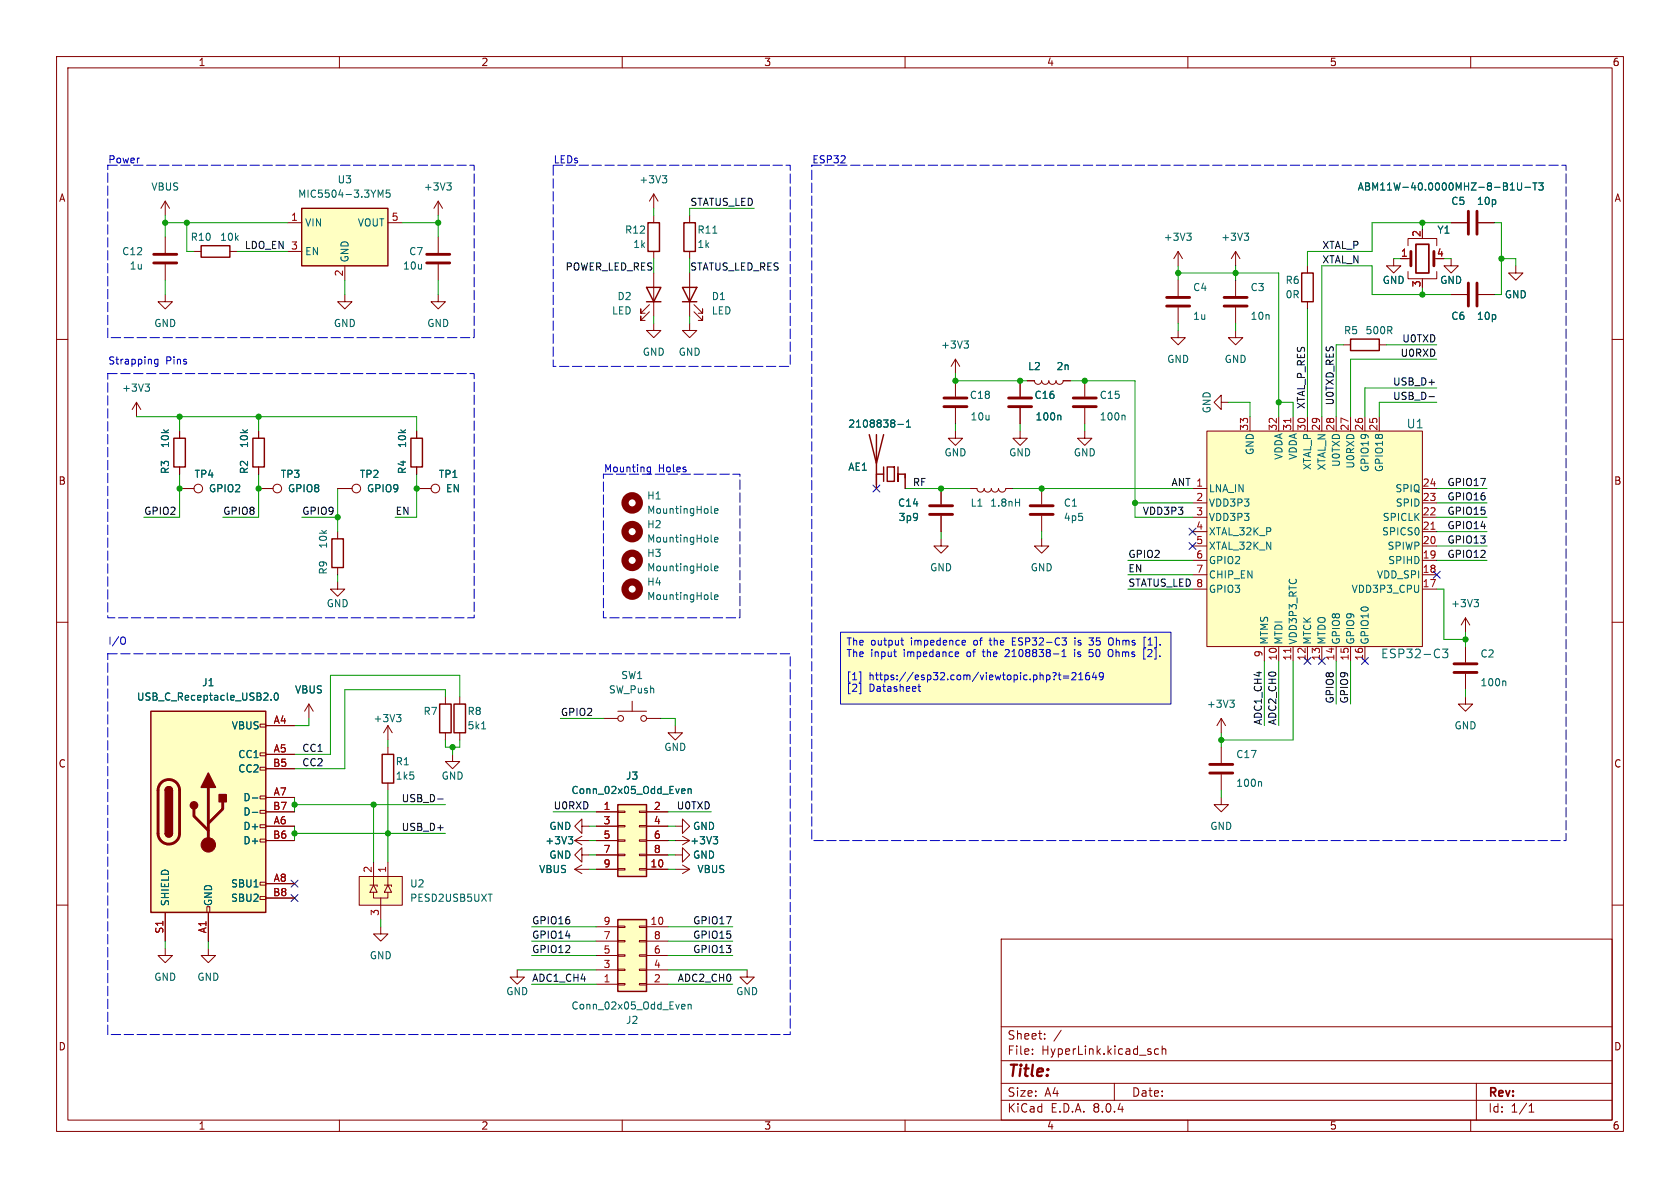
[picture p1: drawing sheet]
<svg xmlns="http://www.w3.org/2000/svg" width="297mm" height="210mm" viewBox="0 0 297 210" stroke-linecap="round" stroke-linejoin="round" font-family="sans-serif">
<g fill="none" stroke="#840000" stroke-width=".18">
<path d="M10 10h277v190h-277zM12 12h273v186h-273zM60 10v2M110 10v2M160 10v2M210 10v2M260 10v2M10 60h2M285 60h2M10 110h2M285 110h2M10 160h2"/>
<path d="M285 160h2M177 166h108v32h-108zM60 198v2M110 198v2M160 198v2M177 194.5h108M177 191.5h108M177 187.5h108M177 181.5h108M182.5 186.3v.1M182.5 185.5v.1M184.7 183.6v.1"/>
<path d="M184.7 182.8v.1M187.6 182.1l-1.3 2M197 191.5v3M204.8 185.5l-.4-.1-.3 .3v.4l.1 .2h.6M205.5 185.5l.2-.1 .3 .1 .1 .9M205.5 184.9v1.5M210 198v2M260 198v2M261 191.5v6.5M270.3 196.6h.9M270.3 195.5l.4-.4v1.5"/>
</g>
<path d="M148.6 111.8h58.4v12.7h-58.4z" fill="#ffffc2"/>
<g fill="none" stroke="#840000" stroke-width=".18">
<path d="M115.6 34.3l.7 1.3M115.6 34.3v2.5M115.6 34.3l-.8 1.3M208.3 58.4v1.3h1.2l-1.2 1.3-1.3-1.3h1.3M208.3 44.5v2.5M208.3 49.5v2.8M208.3 54.4v2.8M208.3 44.5l.7 1.2M208.3 44.5l-.8 1.2M218.4 58.4v1.3h1.3l-1.3 1.3-1.2-1.3h1.2M218.4 44.5l.8 1.2M218.4 44.5v2.5"/>
<path d="M218.4 44.5l-.7 1.2M246.4 45.7v1.3h-1.3l1.3 1.3 1.2-1.3h-1.2M256.5 45.7v1.3h-1.2l1.2 1.3 1.3-1.3h-1.3M256.5 52.1h2.8M261.4 52.1h2.8M215.9 71.1v-1.2l-1.3 1.2 1.3 1.3v-1.3h1.3M237.5 61h1.3M243.8 61h1.3M81.3 123.2v1.3M81.3 129.5v1.3M106.7 127h2.5M109.2 125.7h5.1"/>
<path d="M111.8 124v1.7M114.3 127h2.5M215.9 127v2.5M215.9 132.1v2.8M215.9 136.9v2.8M215.9 127l.8 1.3M215.9 127l-.8 1.3M101.6 153.7l1.3 .7M101.6 153.7h2.5M101.6 148.6h2.5M101.6 148.6l1.3 .8M102.9 151.1v-1.2l-1.3 1.2 1.3 1.3v-1.3h1.2"/>
<path d="M102.9 152.9l-1.3 .8M102.9 147.8l-1.3 .8M119.4 151.1h1.2v1.3l1.3-1.3-1.3-1.2v1.2M119.4 153.7h2.5M119.4 148.6h2.5M120.6 152.9l1.3 .8M120.6 147.8l1.3 .8M121.9 153.7l-1.3 .7M121.9 148.6l-1.3 .8M215.9 141v1.2h1.3l-1.3 1.3-1.3-1.3h1.3"/>
<circle cx="109.7" cy="127" r=".51"/>
<circle cx="113.8" cy="127" r=".51"/>
</g>
<path d="M206.2 54.1h4.1M206.2 52.6h4.1M259.6 50v4.1M261.1 50v4.1M213.9 136.7h4M213.9 135.1h4" fill="none" stroke="#840000" stroke-width=".51"/>
<path d="M238.8 59.9h5v2.1h-5zM80.3 124.5h2v5h-2z" fill="none" stroke="#840000" stroke-width=".25"/>
<g fill="none" stroke="#006464" stroke-width=".18">
<path d="M117.1 31.1h.8l-.5 .4M117.6 31.5l.3 .3v.3l-.3 .2M209.8 41.2h.8l-.4 .5M210.3 41.7l.3 .2v.3l-.3 .3M220 41.2h.7l-.4 .5M220.5 41.7l.2 .2v.3l-.2 .3M85.1 128.8h.8M217.4 123.8h.8l-.4 .5M218 124.3l.2 .2v.3l-.2 .2M222.8 138.2l.2 .1v.7M100.5 147.9h.7l-.4 .5M101 148.4l.2 .2v.3l-.2 .3"/>
<path d="M126.1 147.9h.8l-.5 .5M126.6 148.4l.3 .2v.3l-.3 .3"/>
</g>
<path d="M213.4 76.2h38.1v38.1h-38.1z" fill="#ffffc2"/>
<g fill="none" stroke="#840000" stroke-width=".18">
<path d="M213.4 76.2h38.1v38.1h-38.1zM221 73.7v2.5M226.1 73.7v2.5M228.6 73.7v2.5M231.1 73.7v2.5M233.7 73.7v2.5M236.2 73.7v2.5M238.8 73.7v2.5M241.3 73.7v2.5M243.8 73.7v2.5M210.8 86.4h2.6M210.8 99.1h2.6"/>
<path d="M210.8 88.9h2.6M210.8 96.5h2.6M210.8 94h2.6M210.8 91.4h2.6M251.5 86.4h2.5M251.5 99.1h2.5M251.5 88.9h2.5M251.5 96.5h2.5M251.5 94h2.5M251.5 91.4h2.5M210.8 104.1h2.6M210.8 101.6h2.6"/>
<path d="M223.5 114.3v2.5M226.1 114.3v2.5M228.6 114.3v2.5M231.1 114.3v2.5M233.7 114.3v2.5M236.2 114.3v2.5M238.8 114.3v2.5M241.3 114.3v2.5M251.5 104.1h2.5M251.5 101.6h2.5M259.1 109.2v2.6M259.1 114.3v2.8"/>
<path d="M259.1 119.1v2.8M259.1 109.2l.7 1.3M259.1 109.2l-.8 1.3M259.1 123.2v1.3h1.2l-1.2 1.2-1.3-1.2h1.3"/>
</g>
<path d="M228.2 74v.7M253 93.6h.7M228.2 114.6v.7" fill="none" stroke="#a90000" stroke-width=".18"/>
<path d="M255 114.7h1l-.5 .6 .4 .2v.6l-.2 .2h-.5l-.2-.2M260.6 106h.8l-.4 .5M261.1 106.5l.3 .2v.3l-.3 .3M266 120.4l.2 .2v.6" fill="none" stroke="#006464" stroke-width=".18"/>
<path d="M257 118.9h4.1M257 117.3h4.1" fill="none" stroke="#840000" stroke-width=".51"/>
<path d="M26.7 125.7h20.3v35.6h-20.3z" fill="#ffffc2"/>
<g fill="none" stroke="#840000" stroke-width=".18">
<path d="M256.5 39.4h2.8M261.4 39.4h2.8M121.9 57.2v1.2h1.3l-1.3 1.3-1.3-1.3h1.3M46 135.6h1v.5h-1zM46 133.1h1v.5h-1zM46 128h1v.5h-1zM47 128.3h5.1M47 133.4h5.1M47 135.9h5.1M54.6 124.5l-.8 1.2M54.6 124.5v2.5M54.6 124.5l.8 1.2"/>
<path d="M46 158.5h1v.5h-1zM46 156h1v.5h-1zM46 148.3h1v.5h-1zM46 145.8h1v.5h-1zM46 143.3h1v.5h-1zM46 140.7h1v.5h-1zM47 146.1h5.1M47 141h5.1M47 156.2h5.1M47 148.6h5.1M47 143.5h5.1M47 158.8h5.1"/>
<path d="M29.2 161.3v5.1M36.6 160.3h.5v1h-.5zM36.8 161.3v5.1M91.4 171.5v1.2h1.3l-1.3 1.3-1.2-1.3h1.2M132.1 171.5v1.2h-1.3l1.3 1.3 1.2-1.3h-1.2"/>
</g>
<path d="M26.7 125.7h20.3v35.6h-20.3zM29.2 139.7a.64 .64 0 0 1 .6-.6 .64 .64 0 0 1 .7 .6M29.2 147.3a.64 .64 0 0 0 .6 .7 .64 .64 0 0 0 .7-.7" fill="none" stroke="#840000" stroke-width=".25"/>
<path d="M259.6 37.3v4.1M261.1 37.3v4.1M28.5 138.4a1.9 1.9 0 0 1 2.1-.5 1.9 1.9 0 0 1 1.1 1.8v7.6a1.91 1.91 0 0 1-1.9 1.9 1.91 1.91 0 0 1-1.9-1.9v-7.7l.2-.7zM36.8 139.2v10.2M34.3 143v1.3l2.5 2.5M39.4 141.7v1.3l-2.6 2.5" fill="none" stroke="#840000" stroke-width=".51"/>
<g fill="#840000" stroke="#840000" stroke-width=".25">
<path d="M29.2 147.3h1.3a.64 .64 0 0 1-.7 .7 .64 .64 0 0 1-.6-.7z"/>
<path d="M29.2 139.7h1.3v7.6h-1.3z"/>
<path d="M29.4 139.3a.64 .64 0 0 1 .7-.2 .64 .64 0 0 1 .4 .6h-1.3z"/>
<path d="M36.8 136.7l1.3 2.5h-2.5z"/>
<path d="M38.7 140.5h1.3v1.2h-1.3z"/>
<circle cx="34.3" cy="142.4" r=".63"/>
</g>
<circle cx="36.8" cy="149.4" r="1.27" fill="#840000" stroke="#840000" stroke-width=".18"/>
<path d="M47.9 123.6v.2M48.6 122.6l.2-.1a.68 .68 0 0 1 .4 .6 .68 .68 0 0 1-.4 .7l-.2-.2-.1-.3zM44.6 141.1h1M44.6 143.6h1" fill="none" stroke="#006464" stroke-width=".18"/>
<path d="M109.2 162.6h5.1v12.7h-5.1z" fill="#ffffc2"/>
<g fill="none" stroke="#840000" stroke-width=".18">
<path d="M68.6 128.3l-.8 1.2M68.6 128.3v2.5M68.6 132.1v1.3M68.6 138.4v1.3M68.6 128.3l.7 1.2M78.7 123.2v1.3M78.7 129.5v1.3M29.2 167.6v1.3h1.3l-1.3 1.3-1.3-1.3h1.3M36.8 167.6v1.3h1.3l-1.3 1.3-1.2-1.3h1.2M67.3 163.8v1.3h1.3l-1.3 1.3-1.3-1.3h1.3M105.4 174h3.8M105.4 163.8h3.8"/>
<path d="M105.4 171.5h3.8M105.4 168.9h3.8M105.4 166.4h3.8M109.2 163.7h1.3v.3h-1.3zM109.2 166.2h1.3v.3h-1.3zM109.2 168.8h1.3v.2h-1.3zM109.2 171.3h1.3v.3h-1.3zM109.2 173.9h1.3v.2h-1.3zM113 163.7h1.3v.3h-1.3zM113 166.2h1.3v.3h-1.3zM113 168.8h1.3v.2h-1.3zM113 171.3h1.3v.3h-1.3z"/>
<path d="M113 173.9h1.3v.2h-1.3zM114.3 174h3.8M114.3 163.8h3.8M114.3 171.5h3.8M114.3 168.9h3.8M114.3 166.4h3.8"/>
</g>
<path d="M67.6 133.4h2v5h-2zM77.7 124.5h2.1v5h-2.1zM109.2 162.6h5.1v12.7h-5.1z" fill="none" stroke="#840000" stroke-width=".25"/>
<path d="M70.1 126.3h.8l-.4 .5M70.6 126.8l.3 .2v.3l-.3 .3M120.7 177.5l.3 .1 .1 .2-.6 .2M121 178.3l-.3 .1M121.6 177.7l.2-.2 .3 .1 .1 .8M121.6 177.5v.9" fill="none" stroke="#006464" stroke-width=".18"/>
<path d="M63.5 154.9h7.6v5.1h-7.6z" fill="#ffffc2"/>
<g fill="none" stroke="#840000" stroke-width=".18">
<path d="M114.8 55.1l-1.5 1.5v-.7v.7h.7M114.8 53.8l-1.5 1.6v-.8v.8h.7M115.6 57.2v1.2h-1.3l1.3 1.3 1.2-1.3h-1.2M115.6 48.3v7.6M121.9 48.3v7.6M122.7 55.1l1.5 1.5v-.7v.7h-.8M122.7 53.8l1.5 1.6v-.8v.8h-.8M168.9 63.5l-.8 1.3M168.9 63.5v2.5M168.9 63.5l.8 1.3M80 133.4v1.2h1.3l-1.3 1.3-1.3-1.3h1.3M63.5 154.9h7.6v5.1h-7.6z"/>
<path d="M65.4 156.5h1.3v.2M66 156.5l.7 1.2h-1.3zM66 157.7v1.1h2.6v-1.1M66 152.4v4.1M67.3 158.8v3.8M67.9 156.5h1.3v.2M68.6 156.5l.6 1.2h-1.3zM68.6 152.4v4.1M102.9 146.1v-1.3l-1.3 1.3 1.3 1.2v-1.2h1.2"/>
</g>
<path d="M170.4 60.3h.8l-.4 .5M171 60.8l.2 .2v.3l-.2 .2M86.3 158.1h.7" fill="none" stroke="#006464" stroke-width=".18"/>
<path d="M114.3 50.8h2.5l-1.2 2.5zM114.3 53.3h2.5M120.6 50.8h2.6l-1.3 2.5zM120.6 53.3h2.6" fill="none" stroke="#840000" stroke-width=".25"/>
<path d="M109.2 142.2h5.1v12.7h-5.1z" fill="#ffffc2"/>
<g fill="none" stroke="#840000" stroke-width=".18">
<path d="M29.2 35.6l-.8 1.2M29.2 35.6v2.5M29.2 35.6l.8 1.2M77.5 35.6l-.8 1.2M77.5 35.6v2.5M77.5 35.6l.7 1.2M119.4 128.3v1.2h1.2l-1.2 1.3-1.3-1.3h1.3M105.4 143.5h3.8M105.4 153.7h3.8M105.4 146.1h3.8M105.4 148.6h3.8M105.4 151.1h3.8"/>
<path d="M109.2 153.5h1.3v.3h-1.3zM109.2 151h1.3v.3h-1.3zM109.2 148.5h1.3v.2h-1.3zM109.2 145.9h1.3v.3h-1.3zM109.2 143.4h1.3v.2h-1.3zM113 153.5h1.3v.3h-1.3zM113 151h1.3v.3h-1.3zM113 148.5h1.3v.2h-1.3zM113 145.9h1.3v.3h-1.3zM113 143.4h1.3v.2h-1.3zM114.3 143.5h3.8M114.3 153.7h3.8"/>
<path d="M114.3 146.1h3.8M114.3 148.6h3.8M114.3 151.1h3.8M119.4 146.1h1.2v-1.3l1.3 1.3-1.3 1.2v-1.2"/>
</g>
<path d="M109.2 142.2h5.1v12.7h-5.1z" fill="none" stroke="#840000" stroke-width=".25"/>
<path d="M79 32.3h.8l-.5 .5M79.5 32.8l.3 .3v.3l-.3 .2M120.7 139.4l.3 .1 .1 .2-.6 .2M121.6 139.6l.2-.2 .3 .1 .1 .8M121.6 139.4v.9M121 140.2l-.3 .1" fill="none" stroke="#006464" stroke-width=".18"/>
<path d="M53.3 36.8h15.3v10.2h-15.3z" fill="#ffffc2"/>
<g fill="none" stroke="#840000" stroke-width=".25">
<path d="M53.3 36.8h15.3v10.2h-15.3zM114.6 39.4h2v5.1h-2zM120.9 39.4h2v5.1h-2zM35.6 43.4h5v2.1h-5zM230.1 48.3h2.1v5h-2.1zM30.7 77.5h2.1v5.1h-2.1zM44.7 77.5h2v5.1h-2zM72.6 77.5h2.1v5.1h-2.1zM153.7 76.8l1.2 5.1 1.3-5.1M154.9 76.8v8.9M58.7 95.3h2v5h-2zM154.9 83.8h1.3"/>
<path d="M156.2 82.6v2.5M156.8 82.6h1.3v2.5h-1.3zM158.7 82.6v2.5v-1.3h1.3v.7"/>
</g>
<g fill="none" stroke="#840000" stroke-width=".18">
<path d="M50.8 39.4h2.5M68.6 39.4h2.5M115.6 38.1v1.3M121.9 38.1v1.3M256.5 39.4h2.8M261.4 39.4h2.8M29.2 52.1v1.2h1.3l-1.3 1.3-1.3-1.3h1.3M29.2 41.9v2.8M29.2 46.7v2.8M34.3 44.5h1.3M40.6 44.5h1.3M50.8 44.5h2.5"/>
<path d="M61 52.1v1.2h1.2l-1.2 1.3-1.3-1.3h1.3M61 47v2.5M77.5 52.1v1.2h1.2l-1.2 1.3-1.3-1.3h1.3M77.5 41.9v2.8M77.5 46.7v2.8M115.6 44.5v1.2M121.9 44.5v1.2M218.4 49.5v2.8M218.4 54.4v2.8M231.1 47v1.3M231.1 53.3v1.3M247.6 45.7h1.8"/>
<path d="M248.9 48v1.3h5.1v-1.3M248.9 43.4v-1.2h5.1v1.2M251.5 49.3v.2M256.5 52.1h2.8M261.4 52.1h2.8M268 47v1.3h-1.3l1.3 1.2 1.2-1.2h-1.2M24.1 71.1l.8 1.3M24.1 71.1v2.6M24.1 71.1l-.7 1.3M31.7 76.2v1.3M45.7 76.2v1.3M73.7 76.2v1.3"/>
<path d="M168.9 76.2v1.3h-1.3l1.3 1.2 1.3-1.2h-1.3M168.9 67.3v2.8M168.9 72.1v2.8M180.3 76.2v1.3h-1.2l1.2 1.2 1.3-1.2h-1.3M180.3 67.3v2.8M180.3 72.1v2.8M181.6 67.3h1.3a.64 .64 0 0 0 .6 .6 .64 .64 0 0 0 .6-.6 .64 .64 0 0 0 .7 .6 .64 .64 0 0 0 .6-.6 .64 .64 0 0 0 .7 .6 .64 .64 0 0 0 .6-.6 .64 .64 0 0 0 .6 .6 .64 .64 0 0 0 .7-.6h1.2M191.8 76.2v1.3h1.2l-1.2 1.2-1.3-1.2h1.3M191.8 67.3v2.8M191.8 72.1v2.8M31.7 86.4h2.6M31.7 82.6v1.2"/>
<path d="M45.7 86.4h2.6M45.7 82.6v1.2M59.7 86.4h2.5M59.7 94v1.3M73.7 86.4h2.5M73.7 82.6v1.2M154.9 83.8v2.6M160 83.8v2.6M166.4 95.3v1.2h-1.3l1.3 1.3 1.2-1.3h-1.2M166.4 86.4v2.8M166.4 91.2v2.8M171.4 86.4h1.3a.64 .64 0 0 0 .7 .6 .64 .64 0 0 0 .6-.6 .64 .64 0 0 0 .6 .6 .64 .64 0 0 0 .7-.6 .64 .64 0 0 0 .6 .6 .64 .64 0 0 0 .6-.6 .64 .64 0 0 0 .7 .6 .64 .64 0 0 0 .6-.6h1.3"/>
<path d="M184.1 95.3v1.2h1.3l-1.3 1.3-1.2-1.3h1.2M184.1 86.4v2.8M184.1 91.2v2.8M59.7 102.9v1.2h1.3l-1.3 1.3-1.3-1.3h1.3M59.7 100.3v1.3M47 128.3h5.1M47 133.4h5.1M47 135.9h5.1M47 146.1h5.1M47 141h5.1M47 156.2h5.1M47 148.6h5.1"/>
<path d="M47 143.5h5.1M47 158.8h5.1M105.4 146.1h3.8M105.4 148.6h3.8M105.4 143.5h3.8M105.4 153.7h3.8M105.4 151.1h3.8M114.3 146.1h3.8M114.3 148.6h3.8M114.3 143.5h3.8M114.3 153.7h3.8M114.3 151.1h3.8"/>
<path d="M29.2 161.3v5.1M36.8 161.3v5.1"/>
<circle cx="35.1" cy="86.4" r=".76"/>
<circle cx="49" cy="86.4" r=".76"/>
<circle cx="63" cy="86.4" r=".76"/>
<circle cx="77" cy="86.4" r=".76"/>
</g>
<g fill="none" stroke="#006464" stroke-width=".18">
<path d="M66.9 33.6l.4 .9 .4-.9v1.3M68.9 33.6h-.6l-.1 .6 .2-.1h.5l.1 .2-.1 .4-.2 .2-.5-.2M267 33.6h.7M267 32.7l.4-.4v1.3M268.3 32.3v1.1l.2 .2 .4-.1 .1-.1v-1.1M269.6 33.1h1M271 32.3h.7M271.4 32.3v1.3M272 32.3h.8l-.4 .5 .3 .1v.6l-.1 .1-.6-.1M126 41.2h.7M25.6 67.9h.8l-.4 .5M26.2 68.4l.2 .2v.3l-.2 .3"/>
<path d="M158.7 75h1M160.3 75.5h.7M160.3 74.6l.3-.4v1.3M187.4 73.4l.1 .2v.6M198.7 73.4l.2 .2v.6M125.7 90.6l.2 .1M125.7 95.6l.2 .2M126.3 90.3l.6-.1v-.2l-.4-.1-.2 .2 .1 .6h.5M126.3 95.4l.6-.1v-.3h-.4l-.2 .2 .1 .6h.5M179.5 88.8h.7M180.2 88.2v1.3M125.7 105.8l.2 .2"/>
<path d="M125.7 100.7l.2 .2M126.3 105.6l.6-.2v-.2l-.4-.1-.2 .2 .1 .6h.5M126.3 100.5l.6-.1v-.3h-.4l-.2 .1 .1 .6h.5M47.9 123.6v.2M48.6 122.6l.2-.1a.68 .68 0 0 1 .4 .6 .68 .68 0 0 1-.4 .7l-.2-.2-.1-.3zM120.7 139.4l.3 .1 .1 .2-.6 .2M121.6 139.6l.2-.2 .3 .1 .1 .8M121.6 139.4v.9M44.6 141.1h1M44.6 143.6h1M100.5 147.9h.7l-.4 .5M101 148.4l.2 .2v.3l-.2 .3"/>
<path d="M121 140.2l-.3 .1M126.1 147.9h.8l-.5 .5M126.6 148.4l.3 .2v.3l-.3 .3"/>
</g>
<g fill="none" stroke="#840000" stroke-width="1.3">
<circle cx="111.8" cy="94" r="1.27"/>
<circle cx="111.8" cy="88.9" r="1.27"/>
<circle cx="111.8" cy="99.1" r="1.27"/>
<circle cx="111.8" cy="104.1" r="1.27"/>
</g>
<g fill="none" stroke="#840000" stroke-width=".51">
<path d="M27.2 46.5h4M27.2 45h4M75.4 46.5h4.1M75.4 45h4.1M216.4 54.1h4.1M216.4 52.6h4.1M249.4 44.5v2.5M253.5 44.5v2.5M166.9 71.9h4M166.9 70.4h4M178.3 71.9h4.1M178.3 70.4h4.1"/>
<path d="M189.7 71.9h4.1M189.7 70.4h4.1M164.3 90.9h4.1M164.3 89.4h4.1M182.1 90.9h4.1M182.1 89.4h4.1"/>
</g>
<path d="M250.3 43.2h2.3v5.1h-2.3z" fill="none" stroke="#840000" stroke-width=".3"/>
<path d="M252.6 70.1h1M77.4 141.2h.9" fill="none" stroke="#0f0f0f" stroke-width=".18"/>
<g fill="none" stroke="#0000c2" stroke-width=".18">
<path d="M27.9 63.5v1l-.2 .3-.3-.1M27.9 63.6l-.3-.1-.3 .3 .1 .5h.5M114.5 83.3l.1 .1 .4-.1M115 82.6v1l-.2 .2h-.3M115 82.6h-.4l-.1 .1M21.9 112.6l.1 .1a.81 .81 0 0 1-.1 1.2M148.6 111.8h58.4v12.7h-58.4zM151.9 118.8h.3v1.8h-.3M158.2 116l.3 .1M159.3 113.2h.4M159.4 112.8v1.1l.3 .1M169.4 116l-.3 .1"/>
<path d="M169.5 115.4v.1l-.6 .2M170.3 113.2h.3l.1 .3-.6 .1M170.6 114h-.3M178.4 115.4l-.8 .7h.8M179 113.4h.4M179.6 112.8h-.6v1.2h.6M186.2 115.6h1M187.1 119.3h.5M187.3 118.9v1.1l.3 .2M187.7 112.8h.8l-.4 .4M187.7 116.1h.8M188 115l-.3 .2"/>
<path d="M188 119.5h1M188 119.9h1M188.1 114.8v1.3M188.5 113.4v.5M189.5 119l.5-.1 .2 .4-.8 .9h.8M190 114.8v.1M190 115.2v.9M190 112.8v.1M190 113.2v.8M190.7 119.3l.4-.4v1.3M192.5 112.8h.8l-.4 .4 .3 .1M192.5 118.9l-.3 .1a.85 .85 0 0 0 0 1.2l.4-.2v-.4l-.2-.2h-.4l-.1 .2"/>
<path d="M192.6 116h.5M192.6 114.8h.6M192.6 115.4h.5M192.6 114h.6M193.4 118.8l-.3 .9h.8M193.7 119.3v.9M195.1 119.4l-.3 .3h-.2l-.3-.3 .2-.4 .3-.1 .2 .1a.84 .84 0 0 1-.3 1.2h-.2M196.1 114.9l.4-.1 .2 .2M196.1 112.8h.4l.3 .1M196.7 115.9l-.2 .2-.4-.1M196.8 113.9l-.3 .1h-.4M202.2 116.5h.3"/>
<path d="M202.3 114.5h.3M202.3 112.6h.3M203 114h.7M203.1 114.8l-.2 .1M203.2 112.9l-.2 .2M203.6 115.4l-.7 .7h.7M151.9 120.8h.3v1.8h-.3M162.5 120.9v1.1l.3 .2M190.7 120.2h.7"/>
</g>
<path d="M19 29.2h64.8v30.5h-64.8zM97.8 29.2h41.9v35.6h-41.9zM143.5 29.2h133.4v119.4h-133.4zM19 66h64.8v43.2h-64.8zM106.7 83.8h24.1v25.4h-24.1zM19 115.6h120.7v67.3h-120.7z" fill="none" stroke="#0000c2" stroke-width=".18" stroke-dasharray="1.7 .6"/>
<g fill="none" stroke="#009600" stroke-width=".18">
<path d="M29.2 39.4h21.6M29.2 38.1v3.8M33 39.4v5.1h1.3M71.1 39.4h6.4M77.5 38.1v3.8M115.6 36.8v1.3M133.3 36.8h-11.4v1.3M251.5 39.4v1.2M256.5 39.4h-13.9v5.1h-11.5v2.5M264.2 39.4h1.2v12.7h-1.2M29.2 49.5v2.6M41.9 44.5h8.9"/>
<path d="M61 49.5v2.6M77.5 49.5v2.6M115.6 45.7v2.6M115.6 55.9v1.3M121.9 45.7v2.6M121.9 55.9v1.3M208.3 47v2.5M208.3 57.2v1.2M208.3 48.3h17.8v25.4M218.4 47v2.5M218.4 57.2v1.2M231.1 54.6v19.1"/>
<path d="M246.4 45.7h1.2M251.5 50.8v1.3M255.3 45.7h1.2M256.5 52.1h-13.9v-5.1h-8.9v26.7M265.4 45.7h2.6v1.3M24.1 73.7h49.6v2.5M31.7 73.7v2.5M45.7 73.7v2.5M168.9 66v1.3h12.7M168.9 74.9v1.3M180.3 74.9v1.3M189.2 67.3h11.5v24.1h10.1"/>
<path d="M191.8 74.9v1.3M217.2 71.1h3.8v2.6M226.1 71.1h2.5v2.6M237.5 61h-1.3v12.7M245.1 61h8.9M254 71.1h-10.2v2.6M254 63.5h-15.2v10.2M254 68.6h-12.7v5.1M31.7 83.8v7.6h-6.3M45.7 83.8v7.6h-6.3M53.3 91.4h6.4M59.7 86.4v7.6"/>
<path d="M73.7 83.8v7.6h-3.9M160 86.4h11.4M166.4 94v1.3M179.1 86.4h31.7M184.1 94v1.3M199.4 99.1h11.4M200.7 88.9h10.1M254 86.4h8.9M254 91.4h8.9M254 88.9h8.9M254 96.5h8.9M254 94h8.9"/>
<path d="M254 99.1h8.9M59.7 101.6v1.3M199.4 104.1h11.4M199.4 101.6h11.4M223.5 116.8v11.5M226.1 116.8v11.5M228.6 116.8v14h-12.7M236.2 116.8v7.7M238.8 116.8v7.7M254 104.1h1.3v8.9h3.8M259.1 111.8v2.5M54.6 127v1.3h-2.5"/>
<path d="M68.6 130.8v1.3M68.6 139.7v12.7M78.7 130.8v1.3h2.6v-1.3M78.7 123.2v-1.3h-17.7v14h-8.9M80 132.1v1.3M81.3 123.2v-3.8h-22.9v14h-6.3M99.1 127h7.6M116.8 127h2.6v1.3M215.9 129.5v2.6M215.9 139.7v1.3M259.1 121.9v1.3M52.1 141v2.5"/>
<path d="M52.1 146.1v2.5M52.1 142.2h26.6M52.1 147.3h26.6M66 142.2v10.2M97.8 143.5h7.6M104.1 151.1h1.3M104.1 153.7h1.3M104.1 146.1h1.3M104.1 148.6h1.3M118.1 151.1h1.3M118.1 153.7h1.3M118.1 146.1h1.3"/>
<path d="M118.1 148.6h1.3M118.1 143.5h7.6M29.2 166.4v1.2M36.8 166.4v1.2M67.3 162.6v1.2M91.4 171.5h14M94 163.8h11.4M94 174h11.4M94 168.9h11.4M94 166.4h11.4M118.1 163.8h11.4M118.1 171.5h14"/>
<path d="M118.1 174h11.4M118.1 168.9h11.4M118.1 166.4h11.4"/>
</g>
<g fill="none" stroke="#000084" stroke-width=".18">
<path d="M154.3 85.8l1.2 1.2M155.5 85.8l-1.2 1.2M210.2 95.9l1.2 1.2M210.2 93.4l1.2 1.2M211.4 95.9l-1.2 1.2M211.4 93.4l-1.2 1.2M230.5 116.2l1.2 1.2M231.7 116.2l-1.2 1.2M233.1 116.2l1.2 1.2M234.3 116.2l-1.2 1.2M240.7 116.2l1.2 1.2M241.9 116.2l-1.2 1.2"/>
<path d="M253.4 101l1.2 1.2M254.6 101l-1.2 1.2M51.5 155.6l1.2 1.2M51.5 158.1l1.2 1.3M52.7 155.6l-1.2 1.2M52.7 158.1l-1.2 1.3"/>
</g>
<g fill="#009600" stroke="#009600" stroke-width=".18">
<circle cx="31.7" cy="73.7" r=".46"/>
<circle cx="31.7" cy="86.4" r=".46"/>
<circle cx="45.7" cy="86.4" r=".46"/>
<circle cx="59.7" cy="91.4" r=".46"/>
<circle cx="29.2" cy="39.4" r=".46"/>
<circle cx="45.7" cy="73.7" r=".46"/>
<circle cx="66" cy="142.2" r=".46"/>
<circle cx="52.1" cy="142.2" r=".46"/>
<circle cx="52.1" cy="147.3" r=".46"/>
<circle cx="80" cy="132.1" r=".46"/>
<circle cx="68.6" cy="147.3" r=".46"/>
<circle cx="33" cy="39.4" r=".46"/>
<circle cx="73.7" cy="86.4" r=".46"/>
<circle cx="77.5" cy="39.4" r=".46"/>
<circle cx="208.3" cy="48.3" r=".46"/>
<circle cx="200.7" cy="88.9" r=".46"/>
<circle cx="226.1" cy="71.1" r=".46"/>
<circle cx="218.4" cy="48.3" r=".46"/>
<circle cx="215.9" cy="130.8" r=".46"/>
<circle cx="259.1" cy="113" r=".46"/>
<circle cx="265.4" cy="45.7" r=".46"/>
<circle cx="251.5" cy="39.4" r=".46"/>
<circle cx="251.5" cy="52.1" r=".46"/>
<circle cx="180.3" cy="67.3" r=".46"/>
<circle cx="191.8" cy="67.3" r=".46"/>
<circle cx="168.9" cy="67.3" r=".46"/>
<circle cx="184.1" cy="86.4" r=".46"/>
<circle cx="166.4" cy="86.4" r=".46"/>
</g>
<text font-size="2.8" fill="#840000" x="178" y="190.9">Title:</text>
<g font-size="2.1" fill="#006464">
<text x="248.6" y="75.9">U1</text>
<text x="244.1" y="116.6">ESP32-C3</text>
</g>
<g font-size="2.1" fill="#840000">
<text x="178" y="184">Sheet:</text>
<text x="178" y="186.7">File:</text>
<text x="184.1" y="186.7">HyperLink.kicad_sch</text>
<text x="178" y="196.9">KiCad</text>
<text x="178" y="194.1">Size:</text>
<text x="184.7" y="194.1">A4</text>
<text x="185.7" y="196.9">E.D.A.</text>
<text x="193.3" y="196.9">8.0.4</text>
<text x="200" y="194.1">Date:</text>
<text x="263" y="194.3">Rev:</text>
<text x="263" y="196.9">Id:</text>
<text x="267.1" y="196.9">1/1</text>
</g>
<g font-size="1.8" fill="#840000">
<text x="35" y="11.9">1</text>
<text x="85" y="11.9">2</text>
<text x="135" y="11.9">3</text>
<text x="185" y="11.9">4</text>
<text x="235" y="11.9">5</text>
<text x="285" y="11.9">6</text>
<text x="10.3" y="35.9">A</text>
<text x="285.3" y="35.9">A</text>
<text x="10.3" y="85.9">B</text>
<text x="285.3" y="85.9">B</text>
<text x="10.3" y="135.9">C</text>
<text x="285.3" y="135.9">C</text>
<text x="10.3" y="185.9">D</text>
<text x="285.3" y="185.9">D</text>
<text x="35" y="199.9">1</text>
<text x="85" y="199.9">2</text>
<text x="135" y="199.9">3</text>
<text x="185" y="199.9">4</text>
<text x="235" y="199.9">5</text>
<text x="285" y="199.9">6</text>
</g>
<g font-size="1.8" fill="#0000c2">
<text x="19" y="29">Power</text>
<text x="97.8" y="29">LEDs</text>
<text x="143.5" y="29">ESP32</text>
<text x="19" y="64.5">Strapping</text>
<text x="29.3" y="64.5">Pins</text>
<text x="106.7" y="83.6">Mounting</text>
<text x="116.4" y="83.6">Holes</text>
<text x="19" y="114.1">I/O</text>
<text x="149.5" y="114.4">The</text>
<text x="149.5" y="116.5">The</text>
<text x="153.9" y="114.4">output</text>
<text x="153.9" y="116.5">input</text>
<text x="159.9" y="116.5">impedance</text>
<text x="161.1" y="114.4">impedence</text>
<text x="171.2" y="116.5">of</text>
<text x="172.4" y="114.4">of</text>
<text x="174.2" y="116.5">the</text>
<text x="175.5" y="114.4">the</text>
<text x="178.4" y="116.5">2108838-1</text>
<text x="179.6" y="114.4">ESP32-C3</text>
<text x="190.8" y="116.5">is</text>
<text x="190.9" y="114.4">is</text>
<text x="193.6" y="116.5">50</text>
<text x="193.7" y="114.4">35</text>
<text x="197.2" y="116.5">Ohms</text>
<text x="197.3" y="114.4">Ohms</text>
<text x="203.6" y="116.5">[2].</text>
<text x="203.6" y="114.4">[1].</text>
<text x="149.5" y="120.6">[1]</text>
<text x="149.5" y="122.6">[2]</text>
<text x="153.6" y="120.6">https://esp32.com/viewtopic.php?t=21649</text>
<text x="153.6" y="122.6">Datasheet</text>
</g>
<g font-size="1.8" fill="#006464">
<text x="26.7" y="33.9">VBUS</text>
<text x="52.6" y="35.2">MIC5504-3.3YM5</text>
<text x="59.6" y="32.6">U3</text>
<text x="74.8" y="33.9">+3V3</text>
<text x="112.9" y="32.6">+3V3</text>
<text x="239.9" y="33.9">ABM11W-40.0000MHZ-8-B1U-T3</text>
<text x="53.8" y="40.2">VIN</text>
<text x="63.2" y="40.2">VOUT</text>
<text x="110.4" y="41.5">R12</text>
<text x="123.2" y="41.5">R11</text>
<text x="254" y="41.5">Y1</text>
<text x="256.5" y="36.4">C5</text>
<text x="261" y="36.4">10p</text>
<text x="21.5" y="45.3">C12</text>
<text x="22.8" y="47.9">1u</text>
<text x="33.6" y="42.8">R10</text>
<text x="38.8" y="42.8">10k</text>
<text x="53.8" y="45.3">EN</text>
<text x="61.8" y="46.5" transform="rotate(-90 61.8 46.5)">GND</text>
<text x="71.1" y="47.9">10u</text>
<text x="72.2" y="45.3">C7</text>
<text x="111.8" y="44">1k</text>
<text x="123.2" y="44">1k</text>
<text x="205.6" y="42.8">+3V3</text>
<text x="215.8" y="42.8">+3V3</text>
<text x="109.1" y="53.3">D2</text>
<text x="125.7" y="53.3">D1</text>
<text x="210.8" y="51.7">C4</text>
<text x="221" y="51.7">C3</text>
<text x="227.2" y="50.4">R6</text>
<text x="227.2" y="52.9">0R</text>
<text x="244.3" y="50.4">GND</text>
<text x="254.5" y="50.4">GND</text>
<text x="265.9" y="52.9">GND</text>
<text x="27.2" y="58">GND</text>
<text x="58.9" y="58">GND</text>
<text x="75.4" y="58">GND</text>
<text x="108.1" y="55.8">LED</text>
<text x="125.7" y="55.8">LED</text>
<text x="210.8" y="56.7">1u</text>
<text x="221" y="56.7">10n</text>
<text x="237.5" y="59.3">R5</text>
<text x="241.3" y="59.3">500R</text>
<text x="256.5" y="56.7">C6</text>
<text x="261" y="56.7">10p</text>
<text x="113.5" y="63.1">GND</text>
<text x="119.9" y="63.1">GND</text>
<text x="166.3" y="61.8">+3V3</text>
<text x="181.7" y="65.6">L2</text>
<text x="186.7" y="65.6">2n</text>
<text x="206.2" y="64.4">GND</text>
<text x="216.4" y="64.4">GND</text>
<text x="21.5" y="69.4">+3V3</text>
<text x="171.4" y="70.7">C18</text>
<text x="182.8" y="70.7">C16</text>
<text x="194.3" y="70.7">C15</text>
<text x="149.9" y="75.8">2108838-1</text>
<text x="171.5" y="74.5">10u</text>
<text x="183" y="74.5">100n</text>
<text x="194.3" y="74.5">100n</text>
<text x="214.2" y="73.2" transform="rotate(-90 214.2 73.2)">GND</text>
<text x="30.1" y="83.9" transform="rotate(-90 30.1 83.9)">R3</text>
<text x="30.1" y="79.3" transform="rotate(-90 30.1 79.3)">10k</text>
<text x="44" y="83.9" transform="rotate(-90 44 83.9)">R2</text>
<text x="44" y="79.3" transform="rotate(-90 44 79.3)">10k</text>
<text x="72" y="83.9" transform="rotate(-90 72 83.9)">R4</text>
<text x="72" y="79.3" transform="rotate(-90 72 79.3)">10k</text>
<text x="149.9" y="83.4">AE1</text>
<text x="166.9" y="80.9">GND</text>
<text x="178.3" y="80.9">GND</text>
<text x="189.7" y="80.9">GND</text>
<text x="221.8" y="80.5" transform="rotate(-90 221.8 80.5)">GND</text>
<text x="226.9" y="81.4" transform="rotate(-90 226.9 81.4)">VDDA</text>
<text x="229.5" y="81.4" transform="rotate(-90 229.5 81.4)">VDDA</text>
<text x="232" y="83.2" transform="rotate(-90 232 83.2)">XTAL_P</text>
<text x="234.5" y="83.2" transform="rotate(-90 234.5 83.2)">XTAL_N</text>
<text x="237.1" y="82.6" transform="rotate(-90 237.1 82.6)">U0TXD</text>
<text x="239.6" y="82.9" transform="rotate(-90 239.6 82.9)">U0RXD</text>
<text x="242.2" y="83.6" transform="rotate(-90 242.2 83.6)">GPIO19</text>
<text x="244.7" y="83.6" transform="rotate(-90 244.7 83.6)">GPIO18</text>
<text x="34.3" y="84.7">TP4</text>
<text x="36.8" y="87.2">GPIO2</text>
<text x="49.5" y="84.7">TP3</text>
<text x="50.8" y="87.2">GPIO8</text>
<text x="63.5" y="84.7">TP2</text>
<text x="64.8" y="87.2">GPIO9</text>
<text x="77.5" y="84.7">TP1</text>
<text x="78.7" y="87.2">EN</text>
<text x="114.3" y="88.5">H1</text>
<text x="158.7" y="89.8">C14</text>
<text x="171.5" y="89.8">L1</text>
<text x="174.9" y="89.8">1.8nH</text>
<text x="188" y="89.8">C1</text>
<text x="213.6" y="87.2">LNA_IN</text>
<text x="213.6" y="89.8">VDD3P3</text>
<text x="246.6" y="87.2">SPIQ</text>
<text x="246.6" y="89.8">SPID</text>
<text x="114.3" y="91">MountingHole</text>
<text x="114.3" y="93.6">H2</text>
<text x="158.8" y="92.3">3p9</text>
<text x="188" y="92.3">4p5</text>
<text x="213.6" y="92.3">VDD3P3</text>
<text x="213.6" y="94.8">XTAL_32K_P</text>
<text x="244.2" y="94.8">SPICS0</text>
<text x="244.4" y="92.3">SPICLK</text>
<text x="58" y="101.7" transform="rotate(-90 58 101.7)">R9</text>
<text x="58" y="97.1" transform="rotate(-90 58 97.1)">10k</text>
<text x="114.3" y="98.7">H3</text>
<text x="114.3" y="101.2">MountingHole</text>
<text x="114.3" y="96.1">MountingHole</text>
<text x="164.3" y="101.2">GND</text>
<text x="182.1" y="101.2">GND</text>
<text x="213.6" y="97.4">XTAL_32K_N</text>
<text x="213.6" y="99.9">GPIO2</text>
<text x="245.2" y="97.4">SPIWP</text>
<text x="245.3" y="99.9">SPIHD</text>
<text x="57.7" y="107.5">GND</text>
<text x="114.3" y="103.7">H4</text>
<text x="114.3" y="106.3">MountingHole</text>
<text x="213.6" y="102.5">CHIP_EN</text>
<text x="213.6" y="105">GPIO3</text>
<text x="238.8" y="105">VDD3P3_CPU</text>
<text x="243.3" y="102.5">VDD_SPI</text>
<text x="256.4" y="107.5">+3V3</text>
<text x="224.4" y="114" transform="rotate(-90 224.4 114)">MTMS</text>
<text x="226.9" y="114" transform="rotate(-90 226.9 114)">MTDI</text>
<text x="229.5" y="114" transform="rotate(-90 229.5 114)">VDD3P3_RTC</text>
<text x="232" y="114" transform="rotate(-90 232 114)">MTCK</text>
<text x="234.5" y="114" transform="rotate(-90 234.5 114)">MTDO</text>
<text x="237.1" y="114" transform="rotate(-90 237.1 114)">GPIO8</text>
<text x="239.6" y="114" transform="rotate(-90 239.6 114)">GPIO9</text>
<text x="242.2" y="114" transform="rotate(-90 242.2 114)">GPIO10</text>
<text x="261.6" y="116.4">C2</text>
<text x="24.1" y="124.1">USB_C_Receptacle_USB2.0</text>
<text x="35.6" y="121.5">J1</text>
<text x="52.1" y="122.8">VBUS</text>
<text x="107.5" y="122.8">SW_Push</text>
<text x="109.7" y="120.2">SW1</text>
<text x="213.3" y="125.3">+3V3</text>
<text x="261.6" y="121.5">100n</text>
<text x="40.9" y="129.1">VBUS</text>
<text x="65.9" y="127.9">+3V3</text>
<text x="74.8" y="126.6">R7</text>
<text x="82.6" y="126.6">R8</text>
<text x="82.6" y="129.1">5k1</text>
<text x="257" y="129.1">GND</text>
<text x="42" y="134.2">CC1</text>
<text x="42" y="136.8">CC2</text>
<text x="69.9" y="135.5">R1</text>
<text x="117.3" y="132.9">GND</text>
<text x="218.4" y="134.2">C17</text>
<text x="42.9" y="141.8">D-</text>
<text x="69.9" y="138">1k5</text>
<text x="78" y="138">GND</text>
<text x="100.9" y="140.6">Conn_02x05_Odd_Even</text>
<text x="110.6" y="138">J3</text>
<text x="218.4" y="139.3">100n</text>
<text x="42.9" y="146.9">D+</text>
<text x="42.9" y="149.5">D+</text>
<text x="42.9" y="144.4">D-</text>
<text x="96.3" y="149.5">+3V3</text>
<text x="97" y="146.9">GND</text>
<text x="121.9" y="149.5">+3V3</text>
<text x="122.4" y="146.9">GND</text>
<text x="213.9" y="146.9">GND</text>
<text x="95.2" y="154.5">VBUS</text>
<text x="97" y="152">GND</text>
<text x="122.4" y="152">GND</text>
<text x="123.2" y="154.5">VBUS</text>
<text x="30.1" y="160.3" transform="rotate(-90 30.1 160.3)">SHIELD</text>
<text x="37.7" y="160.3" transform="rotate(-90 37.7 160.3)">GND</text>
<text x="40.8" y="157.1">SBU1</text>
<text x="40.8" y="159.6">SBU2</text>
<text x="72.4" y="159.6">PESD2USB5UXT</text>
<text x="72.4" y="157.1">U2</text>
<text x="27.2" y="173.6">GND</text>
<text x="34.8" y="173.6">GND</text>
<text x="65.3" y="169.8">GND</text>
<text x="89.4" y="176.1">GND</text>
<text x="100.9" y="178.7">Conn_02x05_Odd_Even</text>
<text x="130" y="176.1">GND</text>
<text x="110.6" y="181.2">J2</text>
</g>
<g font-size="1.8" fill="#a90000">
<text x="51.4" y="39.1">1</text>
<text x="69.1" y="39.1">5</text>
<text x="251.2" y="42" transform="rotate(-90 251.2 42)">2</text>
<text x="247.6" y="45.5">1</text>
<text x="253.9" y="45.5">4</text>
<text x="60.7" y="49" transform="rotate(-90 60.7 49)">2</text>
<text x="251.2" y="50.9" transform="rotate(-90 251.2 50.9)">3</text>
<text x="220.7" y="76.2" transform="rotate(-90 220.7 76.2)">33</text>
<text x="225.8" y="76.2" transform="rotate(-90 225.8 76.2)">32</text>
<text x="228.3" y="76.2" transform="rotate(-90 228.3 76.2)">31</text>
<text x="230.9" y="76.2" transform="rotate(-90 230.9 76.2)">30</text>
<text x="233.4" y="76.2" transform="rotate(-90 233.4 76.2)">29</text>
<text x="236" y="76.2" transform="rotate(-90 236 76.2)">28</text>
<text x="238.5" y="76.2" transform="rotate(-90 238.5 76.2)">27</text>
<text x="241" y="76.2" transform="rotate(-90 241 76.2)">26</text>
<text x="243.6" y="76.2" transform="rotate(-90 243.6 76.2)">25</text>
<text x="211.4" y="88.6">2</text>
<text x="251.4" y="88.6">23</text>
<text x="251.4" y="86.1">24</text>
<text x="211.4" y="91.2">3</text>
<text x="211.4" y="93.7">4</text>
<text x="251.4" y="93.7">21</text>
<text x="251.4" y="91.2">22</text>
<text x="211.4" y="96.3">5</text>
<text x="211.4" y="98.8">6</text>
<text x="211.4" y="101.3">7</text>
<text x="251.4" y="101.3">18</text>
<text x="251.4" y="98.8">19</text>
<text x="251.4" y="96.3">20</text>
<text x="251.4" y="103.9">17</text>
<text x="223.3" y="116.3" transform="rotate(-90 223.3 116.3)">9</text>
<text x="225.8" y="116.9" transform="rotate(-90 225.8 116.9)">10</text>
<text x="228.3" y="116.9" transform="rotate(-90 228.3 116.9)">11</text>
<text x="230.9" y="116.9" transform="rotate(-90 230.9 116.9)">12</text>
<text x="233.4" y="116.9" transform="rotate(-90 233.4 116.9)">13</text>
<text x="236" y="116.9" transform="rotate(-90 236 116.9)">14</text>
<text x="238.5" y="116.9" transform="rotate(-90 238.5 116.9)">15</text>
<text x="241" y="116.9" transform="rotate(-90 241 116.9)">16</text>
<text x="48.3" y="128">A4</text>
<text x="48.2" y="135.6">B5</text>
<text x="48.3" y="133.1">A5</text>
<text x="48.2" y="143.3">B7</text>
<text x="48.3" y="140.7">A7</text>
<text x="106.6" y="143.3">1</text>
<text x="115.5" y="143.3">2</text>
<text x="48.2" y="148.3">B6</text>
<text x="48.3" y="145.8">A6</text>
<text x="106.6" y="145.8">3</text>
<text x="106.6" y="148.3">5</text>
<text x="115.5" y="145.8">4</text>
<text x="115.5" y="148.3">6</text>
<text x="48.3" y="156">A8</text>
<text x="65.8" y="154.4" transform="rotate(-90 65.8 154.4)">2</text>
<text x="68.3" y="154.4" transform="rotate(-90 68.3 154.4)">1</text>
<text x="106.6" y="150.9">7</text>
<text x="106.6" y="153.4">9</text>
<text x="114.9" y="153.4">10</text>
<text x="115.5" y="150.9">8</text>
<text x="48.2" y="158.5">B8</text>
<text x="67.1" y="162" transform="rotate(-90 67.1 162)">3</text>
<text x="29" y="165.1" transform="rotate(-90 29 165.1)">S1</text>
<text x="36.6" y="165.1" transform="rotate(-90 36.6 165.1)">A1</text>
<text x="106.6" y="166.1">7</text>
<text x="106.6" y="163.6">9</text>
<text x="114.9" y="163.6">10</text>
<text x="115.5" y="166.1">8</text>
<text x="106.6" y="173.7">1</text>
<text x="106.6" y="171.2">3</text>
<text x="106.6" y="168.7">5</text>
<text x="115.5" y="173.7">2</text>
<text x="115.5" y="171.2">4</text>
<text x="115.5" y="168.7">6</text>
</g>
<g font-size="1.8" fill="#0f0f0f">
<text x="122" y="36.5">STATUS_LED</text>
<text x="43.2" y="44.1">LDO_EN 3</text>
<text x="99.9" y="47.9">POWER_LED_RES</text>
<text x="121.9" y="47.9">STATUS_LED_RES</text>
<text x="233.7" y="46.6">XTAL_N</text>
<text x="233.7" y="44.1">XTAL_P</text>
<text x="247.5" y="63.2">U0RXD</text>
<text x="247.8" y="60.6">U0TXD</text>
<text x="235.9" y="71.7" transform="rotate(-90 235.9 71.7)">U0TXD_RES</text>
<text x="246.2" y="68.2">USB_D+</text>
<text x="246.2" y="70.8">USB_D-</text>
<text x="230.8" y="72.4" transform="rotate(-90 230.8 72.4)">XTAL_P_RES</text>
<text x="161.3" y="86">RF</text>
<text x="207" y="86">ANT 1</text>
<text x="255.8" y="86">GPIO17</text>
<text x="255.8" y="88.6">GPIO16</text>
<text x="25.4" y="91.1">GPIO2</text>
<text x="39.4" y="91.1">GPIO8</text>
<text x="53.3" y="91.1">GPIO9</text>
<text x="69.8" y="91.1">EN</text>
<text x="201.9" y="91.1">VDD3P3</text>
<text x="255.8" y="93.6">GPIO14</text>
<text x="255.8" y="91.1">GPIO15</text>
<text x="199.4" y="98.7">GPIO2</text>
<text x="199.4" y="101.3">EN</text>
<text x="255.8" y="98.7">GPIO12</text>
<text x="255.8" y="96.2">GPIO13</text>
<text x="199.4" y="103.8">STATUS_LED 8</text>
<text x="235.9" y="124.5" transform="rotate(-90 235.9 124.5)">GPIO8</text>
<text x="238.4" y="124.5" transform="rotate(-90 238.4 124.5)">GPIO9</text>
<text x="99.1" y="126.7">GPIO2</text>
<text x="223.2" y="128.3" transform="rotate(-90 223.2 128.3)">ADC1_CH4</text>
<text x="225.7" y="128.3" transform="rotate(-90 225.7 128.3)">ADC2_CH0</text>
<text x="53.3" y="133">CC1</text>
<text x="53.3" y="135.5">CC2</text>
<text x="70.9" y="141.9">USB_D-</text>
<text x="97.8" y="143.2">U0RXD</text>
<text x="119.5" y="143.2">U0TXD</text>
<text x="70.9" y="147">USB_D+</text>
<text x="94" y="163.5">GPIO16</text>
<text x="94" y="166">GPIO14</text>
<text x="122.4" y="166">GPIO15</text>
<text x="122.4" y="163.5">GPIO17</text>
<text x="94" y="173.6">ADC1_CH4</text>
<text x="94" y="168.6">GPIO12</text>
<text x="119.7" y="173.6">ADC2_CH0</text>
<text x="122.4" y="168.6">GPIO13</text>
</g>
</svg>
